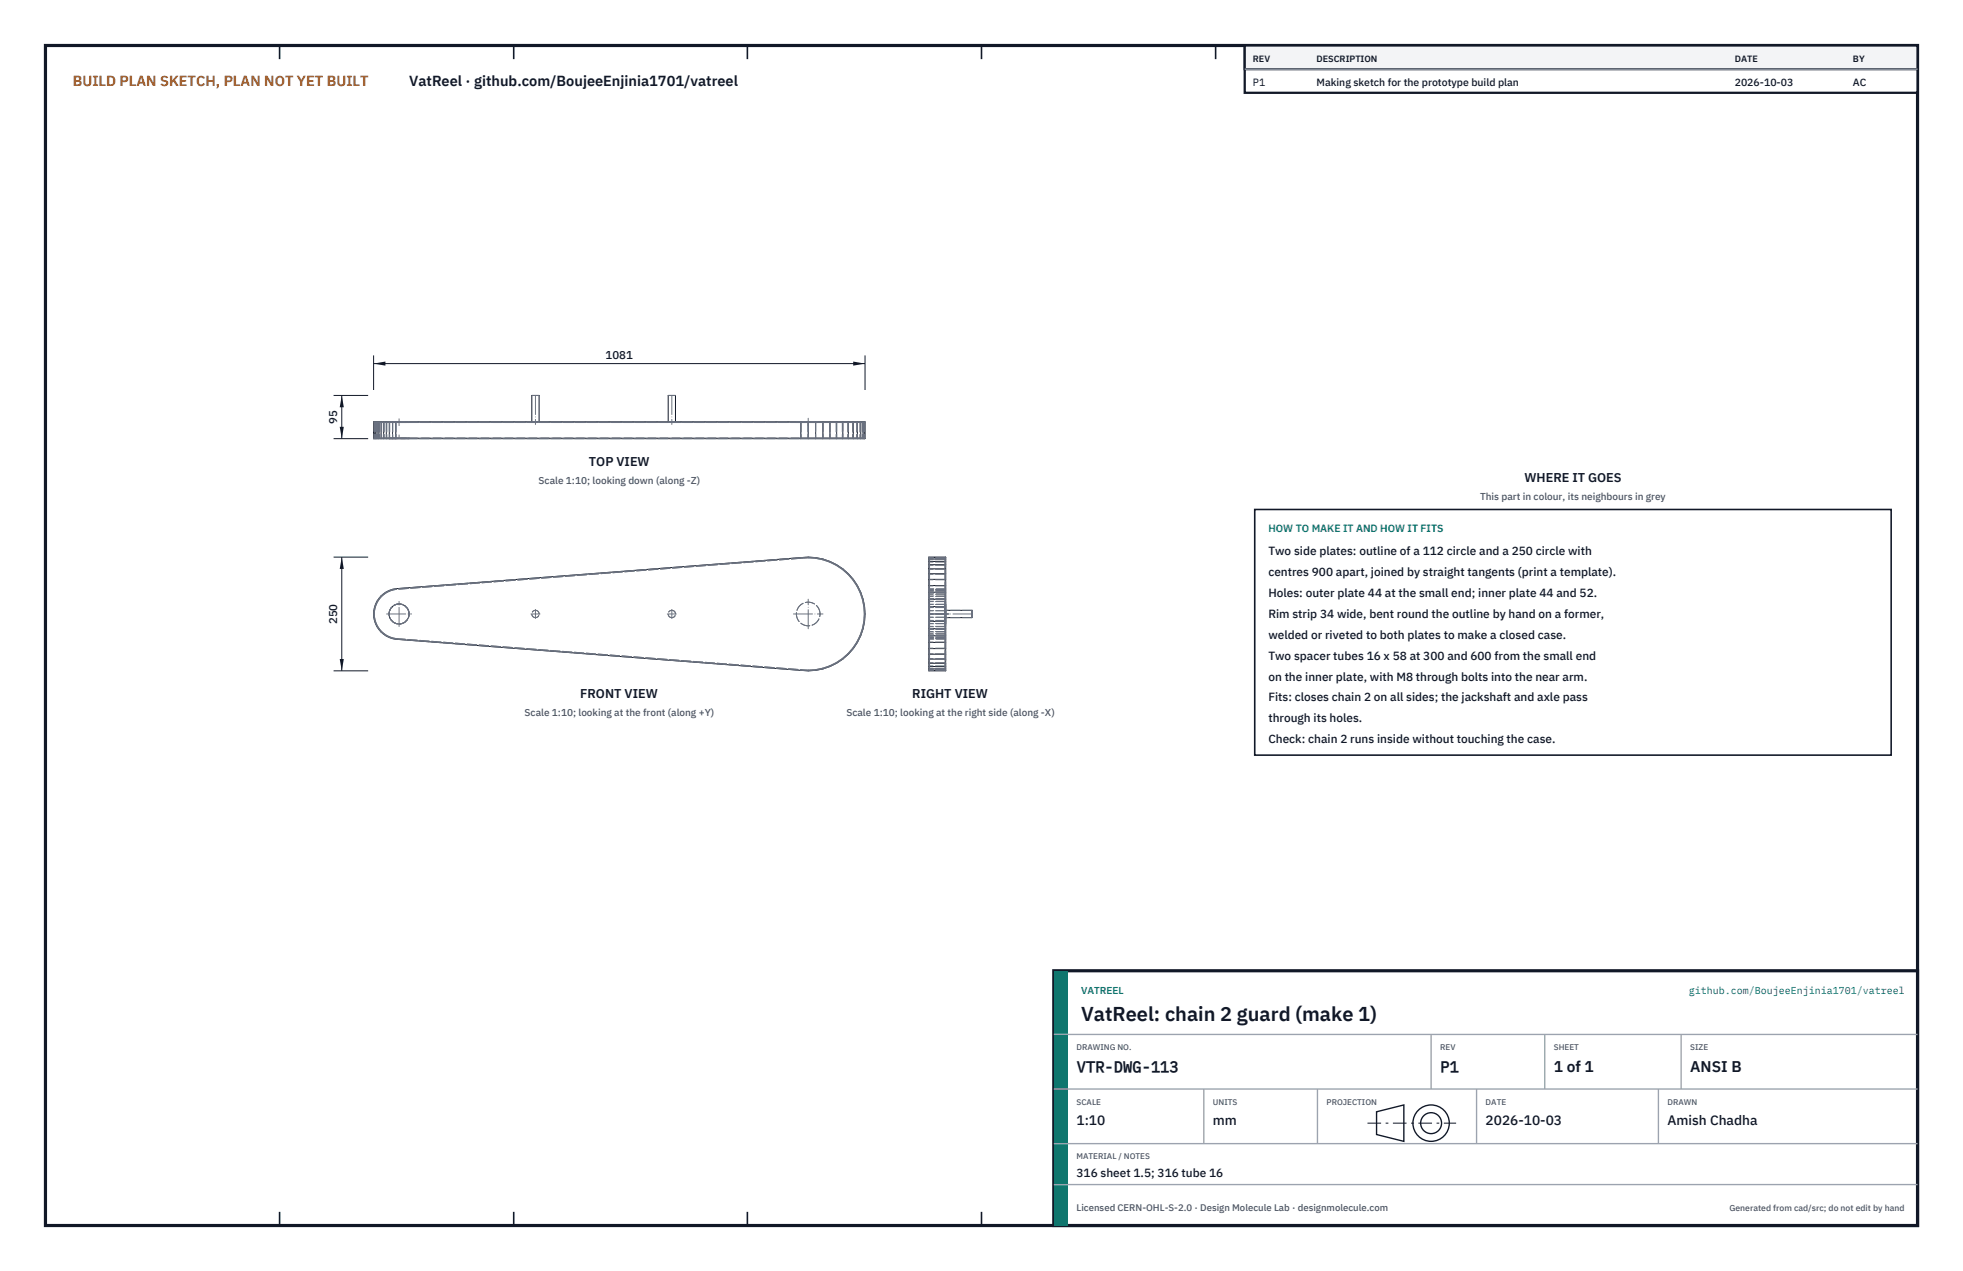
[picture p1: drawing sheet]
<svg xmlns="http://www.w3.org/2000/svg" width="432mm" height="279mm" viewBox="0 0 432 279" stroke-linecap="round" stroke-linejoin="round" font-family="sans-serif">
<path d="M10 10h411.8v259.4h-411.8z" fill="none" stroke="#111827" stroke-width=".7" stroke-linecap="butt"/>
<g fill="none" stroke="#111827" stroke-width=".35">
<path d="M61.5 10v3M113 10v3M164.4 10v3M215.9 10v3M267.4 10v3M318.9 10v3M370.3 10v3M61.5 266.4v3M113 266.4v3M164.4 266.4v3M215.9 266.4v3M267.4 266.4v3"/>
<path d="M318.9 266.4v3M370.3 266.4v3"/>
</g>
<g fill="none" stroke="#111727" stroke-width=".22">
<path d="M82.2 92.7h108.1v3.7h-108.1zM82.4 92.7v3.7M82.6 92.7v3.7M82.9 92.7v3.7M83.3 92.7v3.7M83.8 92.7v3.7M84.4 92.7v3.7M85 92.7v3.7M85.6 92.7v3.7M86.3 92.7v3.7M87.1 92.7v3.7M117 92.7v-5.8h1.6v5.8"/>
<path d="M147 92.7v-5.8h1.6v5.8M176.2 92.7v3.7M177.8 92.7v3.7M179.4 92.7v3.7M181 92.7v3.7M182.6 92.7v3.7M184 92.7v3.7M185.4 92.7v3.7M186.6 92.7v3.7M187.7 92.7v3.7M188.6 92.7v3.7M189.3 92.7v3.7"/>
<path d="M189.9 92.7v3.7M190.2 92.7v3.7M83.8 131a5.6 5.6 0 0 1 3.3-1.6l89.1-6.8a12.5 12.5 0 0 1 14.1 12.4 12.5 12.5 0 0 1-14.1 12.4l-89.1-6.9a5.6 5.6 0 0 1-4.6-3.7 5.6 5.6 0 0 1 1.3-5.8zM204.3 122.5h3.7v25h-3.7zM204.3 122.6h3.7M204.3 122.9h3.7M204.3 123.4h3.7M204.3 124.1h3.7M204.3 125.1h3.7M204.3 126.1h3.7M204.3 127.4h3.7M204.3 128.7h3.7"/>
<path d="M204.3 139.8h3.7M204.3 130.2h3.7M204.3 138.2h3.7M204.3 131.7h3.7M204.3 136.6h3.7M204.3 133.3h3.7M204.3 135h3.7M208 134.2h5.8v1.6h-5.8M204.3 147.4h3.7M204.3 147h3.7M204.3 146.5h3.7M204.3 145.8h3.7"/>
<path d="M204.3 144.9h3.7M204.3 143.8h3.7M204.3 142.6h3.7M204.3 141.2h3.7"/>
<circle cx="87.8" cy="135" r="2.2"/>
</g>
<g fill="none" stroke="#6a7180" stroke-width=".22" stroke-dasharray="2.1 .5">
<path d="M82.2 92.7h.1M82.2 96.4h.1M82.2 92.7v3.7M82.2 92.7h.2M82.2 96.4h.2M82.3 92.9h.1M82.3 96.3h.1M82.3 92.9v3.4M82.4 92.7v3.7M82.4 92.7h.2M82.4 96.4h.2M82.4 92.9h-.1"/>
<path d="M82.4 92.9h.1M82.4 96.3h-.1M82.4 96.3h.1M82.4 92.9v3.4M82.5 92.9h-.1M82.5 92.9h.3M82.5 96.3h-.1M82.5 96.3h.3M82.5 92.9v3.4M82.6 92.7h.3M82.6 96.4h.3M82.6 92.7v3.7"/>
<path d="M82.8 92.9h-.3M82.8 92.9h.3M82.8 96.3h-.3M82.8 96.3h.3M82.8 92.9v3.4M82.9 92.7h.4M82.9 96.4h.4M82.9 92.7v3.7M83.1 92.9h-.3M83.1 92.9h.4M83.1 96.3h-.3M83.1 96.3h.4"/>
<path d="M83.1 92.9v3.4M83.3 92.7h.5M83.3 96.4h.5M83.3 92.7v3.7M83.5 92.9h-.4M83.5 92.9h.4M83.5 96.3h-.4M83.5 96.3h.4M83.5 92.9v3.4M83.8 92.7h.6M83.8 96.4h.6M83.8 92.7v3.7"/>
<path d="M83.9 92.9h-.4M83.9 92.9h.6M83.9 96.3h-.4M83.9 96.3h.6M83.9 92.9v3.4M84.4 92.7h.6M84.4 96.4h.6M84.4 92.7v3.7M84.5 92.9h-.6M84.5 92.9h.6M84.5 96.3h-.6M84.5 96.3h.6"/>
<path d="M84.5 92.9v3.4M85 92.7h.6M85 96.4h.6M85 92.7v3.7M85.1 92.9h-.6M85.1 92.9h.6M85.1 96.3h-.6M85.1 96.3h.6M85.1 92.9v3.4M85.6 92.7h4.4M85.6 96.4h4.4M85.6 92.9h4.4"/>
<path d="M85.6 96.3h4.4M85.6 92.7v.2M85.6 96.3v.1M85.6 92.7h.7M85.6 96.4h.7M85.6 92.7v3.7M85.7 92.9h-.6M85.7 92.9h.7M85.7 96.3h-.6M85.7 96.3h.7M85.7 92.9v3.4M86.3 92.7h.8"/>
<path d="M86.3 96.4h.8M86.3 92.7v3.7M86.4 92.9h-.7M86.4 92.9h.7M86.4 96.3h-.7M86.4 96.3h.7M86.4 92.9v3.4M87.1 92.7h89.1M87.1 96.4h89.1M87.1 92.7v3.7M87.1 92.9h-.7M87.1 92.9h89.1"/>
<path d="M87.1 96.3h-.7M87.1 96.3h89.1M87.1 92.9v3.4M90 92.7h-4.4M90 96.4h-4.4M90 92.9h-4.4M90 92.7v.2M90 96.3v.1M90 96.3h-4.4M117 92.7h1.6M117 86.9h1.6M118.6 92.7h-1.6"/>
<path d="M147 92.7h1.6M147 86.9h1.6M148.6 92.7h-1.6M175.2 92.7h5.2M175.2 92.9h5.2M175.2 92.7v.2M176.2 92.7h1.6M176.2 96.4h1.6M176.2 92.7v3.7M176.2 92.9h-89.1M176.2 92.9h1.6M176.2 96.3h-89.1"/>
<path d="M176.2 96.3h1.6M176.2 92.9v3.4M177.8 92.7h1.6M177.8 96.4h1.6M177.8 92.7v3.7M177.8 92.9h-1.6M177.8 92.9h1.6M177.8 96.3h-1.6M177.8 96.3h1.6M177.8 92.9v3.4M179.4 92.9h-1.6M179.4 92.9h1.6"/>
<path d="M179.4 96.3h-1.6M179.4 96.3h1.6M179.4 92.9v3.4M179.4 92.7h1.6M179.4 96.4h1.6M179.4 92.7v3.7M180.4 92.7h-5.2M180.4 92.9h-5.2M180.4 92.7v.2M181 92.9h-1.6M181 92.9h1.5M181 96.3h-1.6"/>
<path d="M181 96.3h1.5M181 92.9v3.4M181 92.7h1.6M181 96.4h1.6M181 92.7v3.7M182.5 92.9h-1.5M182.5 92.9h1.5M182.5 96.3h-1.5M182.5 96.3h1.5M182.5 92.9v3.4M182.6 92.7h1.4M182.6 96.4h1.4"/>
<path d="M182.6 92.7v3.7M184 92.9h-1.5M184 92.9h1.3M184 96.3h-1.5M184 96.3h1.3M184 92.9v3.4M184 92.7h1.4M184 96.4h1.4M184 92.7v3.7M185.3 92.9h-1.3M185.3 92.9h1.2M185.3 96.3h-1.3"/>
<path d="M185.3 96.3h1.2M185.3 92.9v3.4M185.4 92.7h1.2M185.4 96.4h1.2M185.4 92.7v3.7M186.5 92.9h-1.2M186.5 92.9h1.1M186.5 96.3h-1.2M186.5 96.3h1.1M186.5 92.9v3.4M186.6 92.7h1.1M186.6 96.4h1.1"/>
<path d="M186.6 92.7v3.7M187.6 92.9h-1.1M187.6 92.9h.9M187.6 96.3h-1.1M187.6 96.3h.9M187.6 92.9v3.4M187.7 92.7h.9M187.7 96.4h.9M187.7 92.7v3.7M188.5 92.9h-.9M188.5 92.9h.7M188.5 96.3h-.9"/>
<path d="M188.5 96.3h.7M188.5 92.9v3.4M188.6 92.7h.7M188.6 96.4h.7M188.6 92.7v3.7M189.2 92.9h-.7M189.2 92.9h.5M189.2 96.3h-.7M189.2 96.3h.5M189.2 92.9v3.4M189.3 92.7h.6M189.3 96.4h.6"/>
<path d="M189.3 92.7v3.7M189.7 92.9h-.5M189.7 92.9h.3M189.7 96.3h-.5M189.7 96.3h.3M189.7 92.9v3.4M189.9 92.7h.3M189.9 96.4h.3M189.9 92.7v3.7M190 92.9h-.3M190 92.9h.1M190 96.3h-.3"/>
<path d="M190 96.3h.1M190 92.9v3.4M190.1 92.9h-.1M190.1 96.3h-.1M190.1 92.9v3.4M190.2 92.7h.1M190.2 96.4h.1M190.2 92.7v3.7M82.2 135v.7M82.2 134.2v.8M82.2 135.7l.2 .7M82.3 135l.1 .7"/>
<path d="M82.4 133.5l-.2 .7M82.4 136.4l.2 .7M82.4 134.3l-.1 .7M82.4 135.7l.1 .7M82.5 133.6l-.1 .7M82.5 136.4l.3 .7M82.6 132.8l-.2 .7M82.6 137.1l.3 .7M82.8 132.9l-.3 .7M82.8 137.1l.3 .6M82.9 132.2l-.3 .6M82.9 137.8l.4 .6"/>
<path d="M83.1 132.2l-.3 .7M83.1 137.7l.4 .6M83.3 131.6l-.4 .6M83.3 138.4l.5 .5M83.5 131.7l-.4 .5M83.5 138.3l.4 .5M83.8 131l-.5 .6M83.8 138.9l.6 .5M83.9 131.1l-.4 .6M83.9 138.8l.6 .5M84.4 130.5l-.6 .5M84.4 139.4l.6 .4"/>
<path d="M84.5 130.6l-.6 .5M84.5 139.3l.6 .4M85 130.1l-.6 .4M85 139.8l.6 .3M85.1 130.2l-.6 .4M85.1 139.7l.6 .3M85.6 129.8l-.6 .3M85.7 129.9l-.6 .3M86.3 129.6l-.7 .2M86.4 129.7l-.7 .2M87.1 129.4l-.8 .2M87.1 129.6l-.7 .1"/>
<path d="M176.2 122.6l-89.1 6.8M176.2 122.7l-89.1 6.9M177.8 122.5l-1.6 .1M177.8 122.6l-1.6 .1M179.4 122.7l-1.6-.1M179.4 122.6l-1.6-.1M181 123l-1.6-.3M181 122.9l-1.6-.3M182.5 123.6l-1.5-.6M182.6 123.4l-1.6-.5M184 124.3l-1.5-.7M184 124.1l-1.4-.7"/>
<path d="M185.3 125.2l-1.3-.9M185.4 125.1l-1.4-1M186.5 126.2l-1.2-1M186.6 126.1l-1.2-1M187.6 127.5l-1.1-1.3M187.7 127.4l-1.1-1.3M188.5 128.8l-.9-1.3M188.6 128.7l-.9-1.3M189.2 130.2l-.7-1.4M189.2 139.7l.5-1.5M189.3 130.2l-.7-1.5M189.3 139.8l.6-1.6"/>
<path d="M189.7 131.8l-.5-1.6M189.7 138.2l.3-1.6M189.9 131.7l-.6-1.5M189.9 138.2l.3-1.6M190 133.4l-.3-1.6M190 136.6l.1-1.6M190.1 135l-.1-1.6M190.2 133.3l-.3-1.6M190.2 136.6l.1-1.6M190.3 135l-.1-1.7M204.3 135v.7M204.3 134.2v.8"/>
<path d="M204.3 135.7v.7M204.3 133.5v.7M204.3 136.4v.7M204.3 132.8v.7M204.3 137.1v.7M204.3 132.2v.6M204.3 137.8v.6M204.3 131.6v.6M204.3 138.4v.5M204.3 131v.6M204.3 138.9v.5M204.3 130.5v.5"/>
<path d="M204.3 139.4v.4M204.3 130.1v.4M204.3 139.8v.3M204.3 129.8v.3M204.3 129.6v.2M204.3 129.4v.2M204.3 122.6v6.8M204.3 122.5v.1M204.3 135v-2.2M204.3 132.8v4.4M204.3 137.2v-2.2M204.5 135v-2.2"/>
<path d="M204.5 132.8v4.4M204.5 137.2v-2.2M204.5 135v.7M204.5 134.3v.7M204.5 135.7v.7M204.5 133.6v.7M204.5 136.4v.7M204.5 132.9v.7M204.5 137.1v.6M204.5 132.2v.7M204.5 137.7v.6M204.5 131.7v.5"/>
<path d="M204.5 138.3v.5M204.5 131.1v.6M204.5 138.8v.5M204.5 130.6v.5M204.5 139.3v.4M204.5 130.2v.4M204.5 139.7v.3M204.5 129.9v.3M204.5 129.7v.2M204.5 129.6v.1M204.5 122.7v6.9M204.5 122.6v.1"/>
<path d="M204.5 122.7v-.1M204.5 123v-.3M204.5 123.6v-.6M204.5 124.3v-.7M204.5 125.2v-.9M204.5 126.2v-1M204.5 127.5v-1.3M204.5 128.8v-1.3M204.5 130.2v-1.4M204.5 139.7v-1.5M204.5 131.8v-1.6M204.5 138.2v-1.6"/>
<path d="M204.5 133.4v-1.6M204.5 136.6v-1.6M204.5 135v-1.6M204.5 132.8h-.2M204.5 137.2h-.2M207.9 135v-2.2M207.9 132.8v4.4M207.9 137.2v-2.2M207.9 135v-2.6M207.9 132.4v5.2M207.9 137.6v-2.6M207.9 135v.7"/>
<path d="M207.9 134.3v.7M207.9 135.7v.7M207.9 133.6v.7M207.9 136.4v.7M207.9 132.9v.7M207.9 137.1v.6M207.9 132.2v.7M207.9 137.7v.6M207.9 131.7v.5M207.9 138.3v.5M207.9 131.1v.6M207.9 138.8v.5"/>
<path d="M207.9 130.6v.5M207.9 139.3v.4M207.9 130.2v.4M207.9 139.7v.3M207.9 129.9v.3M207.9 129.7v.2M207.9 129.6v.1M207.9 122.7v6.9M207.9 122.6v.1M207.9 122.7v-.1M207.9 123v-.3M207.9 123.6v-.6"/>
<path d="M207.9 124.3v-.7M207.9 125.2v-.9M207.9 126.2v-1M207.9 127.5v-1.3M207.9 128.8v-1.3M207.9 130.2v-1.4M207.9 139.7v-1.5M207.9 131.8v-1.6M207.9 138.2v-1.6M207.9 133.4v-1.6M207.9 136.6v-1.6M207.9 135v-1.6"/>
<path d="M207.9 135h-3.4M207.9 135.7h-3.4M207.9 134.3h-3.4M207.9 136.4h-3.4M207.9 133.6h-3.4M207.9 137.1h-3.4M207.9 132.9h-3.4M207.9 137.7h-3.4M207.9 132.2h-3.4M207.9 138.3h-3.4M207.9 131.7h-3.4M207.9 138.8h-3.4"/>
<path d="M207.9 131.1h-3.4M207.9 139.3h-3.4M207.9 130.6h-3.4M207.9 139.7h-3.4M207.9 130.2h-3.4M207.9 129.9h-3.4M207.9 129.7h-3.4M207.9 129.6h-3.4M207.9 122.7h-3.4M207.9 122.6h-3.4M207.9 123h-3.4M207.9 123.6h-3.4"/>
<path d="M207.9 124.3h-3.4M207.9 125.2h-3.4M207.9 126.2h-3.4M207.9 127.5h-3.4M207.9 128.8h-3.4M207.9 138.2h-3.4M207.9 131.8h-3.4M207.9 136.6h-3.4M207.9 133.4h-3.4M208 135h-3.7M208 135.7h-3.7M208 135v.7"/>
<path d="M208 134.2h-3.7M208 134.2v.8M208 136.4h-3.7M208 135.7v.7M208 133.5v.7M208 136.4v.7M208 132.8v.7M208 137.1v.7M208 132.2v.6M208 137.8v.6M208 131.6v.6M208 138.4v.5"/>
<path d="M208 131v.6M208 138.9v.5M208 130.5v.5M208 139.4v.4M208 130.1v.4M208 139.8v.3M208 129.8v.3M208 129.6v.2M208 129.4v.2M208 122.6v6.8M208 122.5v.1M208 135v-2.2"/>
<path d="M208 132.8v4.4M208 137.2v-2.2M208 135v-.8M208 134.2v1.6M208 135.8v-.8M208 135v-2.6M208 132.4v5.2M208 137.6v-2.6M208 133.5h-3.7M208 137.1h-3.7M208 132.8h-3.7M208 137.8h-3.7"/>
<path d="M208 132.2h-3.7M208 138.4h-3.7M208 131.6h-3.7M208 138.9h-3.7M208 131h-3.7M208 139.4h-3.7M208 130.5h-3.7M208 139.8h-3.7M208 130.1h-3.7M208 129.8h-3.7M208 129.6h-3.7M208 129.4h-3.7"/>
<path d="M208 122.6h-3.7M208 132.8h-.1M208 137.2h-.1M208 132.4h-.1M208 137.6h-.1M213.8 135v-.8M213.8 134.2v1.6M213.8 135.8v-.8M213.8 134.2h-5.8M213.8 135.8h-5.8M85.6 140.1l.7 .3M85.7 140l.7 .2"/>
<path d="M86.3 140.4l.8 .1M86.4 140.2l.7 .2M87.1 140.5l89.1 6.9M87.1 140.4l89.1 6.8M176.2 147.4l1.6 .1M176.2 147.2l1.6 .1M177.8 147.5l1.6-.1M177.8 147.3l1.6-.1M179.4 147.2l1.6-.3M179.4 147.4l1.6-.4M181 146.9l1.5-.5M181 147l1.6-.5"/>
<path d="M182.5 146.4l1.5-.7M182.6 146.5l1.4-.7M184 145.7l1.3-.9M184 145.8l1.4-.9M185.3 144.8l1.2-1.1M185.4 144.9l1.2-1.1M186.5 143.7l1.1-1.2M186.6 143.8l1.1-1.2M187.6 142.5l.9-1.4M187.7 142.6l.9-1.4M188.5 141.1l.7-1.4M188.6 141.2l.7-1.4"/>
<path d="M204.3 140.1v.3M204.3 140.4v.1M204.3 140.5v6.9M204.3 147.4v.1M204.5 140v.2M204.5 140.2v.2M204.5 140.4v6.8M204.5 147.2v.1M204.5 147.3v-.1M204.5 147.2v-.3M204.5 146.9v-.5M204.5 146.4v-.7"/>
<path d="M204.5 145.7v-.9M204.5 144.8v-1.1M204.5 143.7v-1.2M204.5 142.5v-1.4M204.5 141.1v-1.4M207.9 140v.2M207.9 140.2v.2M207.9 140.4v6.8M207.9 147.2v.1M207.9 147.3v-.1M207.9 147.2v-.3M207.9 146.9v-.5"/>
<path d="M207.9 146.4v-.7M207.9 145.7v-.9M207.9 144.8v-1.1M207.9 143.7v-1.2M207.9 142.5v-1.4M207.9 141.1v-1.4M207.9 140h-3.4M207.9 140.2h-3.4M207.9 140.4h-3.4M207.9 147.2h-3.4M207.9 147.3h-3.4M207.9 146.9h-3.4"/>
<path d="M207.9 146.4h-3.4M207.9 145.7h-3.4M207.9 144.8h-3.4M207.9 143.7h-3.4M207.9 142.5h-3.4M207.9 141.1h-3.4M208 140.1v.3M208 140.4v.1M208 140.5v6.9M208 147.4v.1M208 140.1h-3.7M208 140.4h-3.7"/>
<path d="M208 140.5h-3.7M208 147.4h-3.7"/>
<circle cx="87.8" cy="135" r="2.2"/>
<circle cx="117.8" cy="135" r=".81"/>
<circle cx="147.8" cy="135" r=".81"/>
<circle cx="177.8" cy="135" r="2.6"/>
</g>
<g fill="none" stroke="#6a7180" stroke-width=".22" stroke-dasharray="4.2 .5 0 .5">
<path d="M87.8 95.6v.8M87.8 92.1v1.4M117.8 86.9v6.4M147.8 86.9v6.4M177.8 91.9v1.8M85 135h5.5M87.8 137.7v-5.5M116.8 135h2M117.8 136v-2M146.8 135h2M147.8 136v-2M174.5 135h6.5"/>
<path d="M177.8 138.2v-6.5M205.1 135h-.8M208.7 135h-1.5M208.8 135h-1.7M213.8 135h-6.4"/>
</g>
<path d="M82.2 78.1v7.6M82.2 79.9h108.1M190.3 78.1v7.6" fill="none" stroke="#111827" stroke-width=".22"/>
<path d="M82.2 79.9l2.6-.4v.9zM187.7 79.5v.9l2.6-.5z" fill="#111827"/>
<path d="M73.4 86.9h7.6M73.4 96.4h7.6M75.2 86.9v9.5" fill="none" stroke="#111827" stroke-width=".22"/>
<path d="M75.2 86.9l-.5 2.6h.9zM74.7 93.8h.9l-.4 2.6z" fill="#111827"/>
<path d="M73.4 122.5h7.6M75.2 122.5v25M73.4 147.5h7.6" fill="none" stroke="#111827" stroke-width=".22"/>
<path d="M75.2 122.5l-.5 2.6h.9zM74.7 144.9h.9l-.4 2.6z" fill="#111827"/>
<path d="M276 112h140v54h-140z" fill="#fff" stroke="#111827" stroke-width=".35"/>
<path d="M273.8 10h148v10.4h-148z" fill="#fff" stroke="#111827" stroke-width=".5"/>
<path d="M273.8 10h148v5.2h-148z" fill="#f3f4f6" stroke="#111827" stroke-width=".5"/>
<path d="M273.8 15.2h148" fill="none" stroke="#9ca3af" stroke-width=".3"/>
<path d="M231.8 213.4h190v56h-190z" fill="#fff" stroke="#111827" stroke-width=".7" stroke-linecap="butt"/>
<path d="M231.8 213.4h3v56h-3z" fill="#0f766e"/>
<path d="M231.8 227.4h190M231.8 239.4h190M264.8 239.4v12M289.8 239.4v12M314.8 227.4v12M324.8 239.4v12M339.8 227.4v12M364.8 239.4v12M369.8 227.4v12M231.8 251.4h190M231.8 260.4h190" fill="none" stroke="#9ca3af" stroke-width=".3"/>
<g fill="none" stroke="#111827" stroke-width=".3">
<path d="M302.8 244.4l6-1.5v8l-6-1.5z"/>
<circle cx="314.8" cy="246.9" r="4"/>
<circle cx="314.8" cy="246.9" r="2.3"/>
</g>
<path d="M300.8 246.9h19.5" fill="none" stroke="#111827" stroke-width=".22" stroke-dasharray="3 1 .6 1" stroke-linecap="butt"/>
<text font-size="4.4" fill="#111827" x="237.8" y="224.4">VatReel: chain 2 guard (make 1)</text>
<g font-size="3.4" fill="#111827">
<text x="236.8" y="235.6">VTR-DWG-113</text>
<text x="316.8" y="235.6">P1</text>
<text x="341.8" y="235.6">1 of 1</text>
<text x="371.8" y="235.6">ANSI B</text>
</g>
<text font-size="3.2" fill="#b45309" x="16" y="19">BUILD PLAN SKETCH, PLAN NOT YET BUILT</text>
<text font-size="3.2" fill="#111827" x="90" y="19">VatReel · github.com/BoujeeEnjinia1701/vatreel</text>
<g font-size="3" fill="#111827">
<text x="236.8" y="247.2">1:10</text>
<text x="266.8" y="247.2">mm</text>
<text x="326.8" y="247.2">2026-10-03</text>
<text x="366.8" y="247.2">Amish Chadha</text>
</g>
<g font-size="2.8" fill="#111827">
<text x="129.5" y="102.5">TOP VIEW</text>
<text x="335.3" y="106">WHERE IT GOES</text>
<text x="127.6" y="153.5">FRONT VIEW</text>
<text x="200.7" y="153.5">RIGHT VIEW</text>
</g>
<g font-size="2.6" fill="#111827">
<text x="279" y="122">Two side plates: outline of a 112 circle and a 250 circle with</text>
<text x="279" y="126.6">centres 900 apart, joined by straight tangents (print a template).</text>
<text x="279" y="131.2">Holes: outer plate 44 at the small end; inner plate 44 and 52.</text>
<text x="279" y="135.8">Rim strip 34 wide, bent round the outline by hand on a former,</text>
<text x="279" y="140.4">welded or riveted to both plates to make a closed case.</text>
<text x="279" y="145">Two spacer tubes 16 x 58 at 300 and 600 from the small end</text>
<text x="279" y="149.6">on the inner plate, with M8 through bolts into the near arm.</text>
<text x="279" y="154.2">Fits: closes chain 2 on all sides; the jackshaft and axle pass</text>
<text x="279" y="158.8">through its holes.</text>
<text x="279" y="163.4">Check: chain 2 runs inside without touching the case.</text>
<text x="236.8" y="258.8">316 sheet 1.5; 316 tube 16</text>
</g>
<g font-size="2.5" fill="#111827">
<text x="133.2" y="78.9">1081</text>
<text x="74.2" y="93.2" transform="rotate(-90 74.2 93.2)">95</text>
<text x="74.2" y="137.2" transform="rotate(-90 74.2 137.2)">250</text>
</g>
<g font-size="2.3" fill="#111827">
<text x="275.6" y="18.8">P1</text>
<text x="289.6" y="18.8">Making sketch for the prototype build plan</text>
<text x="381.6" y="18.8">2026-10-03</text>
<text x="407.6" y="18.8">AC</text>
</g>
<text font-size="2.3" fill="#0f766e" x="279" y="117">HOW TO MAKE IT AND HOW IT FITS</text>
<g font-size="2.2" fill="#4b5563">
<text x="118.5" y="106.4">Scale 1:10; looking down (along -Z)</text>
<text x="325.6" y="110">This part in colour, its neighbours in grey</text>
<text x="115.4" y="157.5">Scale 1:10; looking at the front (along +Y)</text>
<text x="186.2" y="157.5">Scale 1:10; looking at the right side (along -X)</text>
</g>
<g font-size="2.2" fill="#0f766e">
<text x="237.8" y="218.4">VATREEL</text>
<text x="371.5" y="218.4">github.com/BoujeeEnjinia1701/vatreel</text>
</g>
<text font-size="2.1" fill="#4b5563" x="236.8" y="266.2">Licensed CERN-OHL-S-2.0 · Design Molecule Lab · designmolecule.com</text>
<g font-size="2" fill="#111827">
<text x="275.6" y="13.6">REV</text>
<text x="289.6" y="13.6">DESCRIPTION</text>
<text x="381.6" y="13.6">DATE</text>
<text x="407.6" y="13.6">BY</text>
</g>
<text font-size="1.9" fill="#4b5563" x="380.4" y="266.2">Generated from cad/src; do not edit by hand</text>
<g font-size="1.8" fill="#4b5563">
<text x="236.8" y="230.8">DRAWING NO.</text>
<text x="316.8" y="230.8">REV</text>
<text x="341.8" y="230.8">SHEET</text>
<text x="371.8" y="230.8">SIZE</text>
<text x="236.8" y="242.8">SCALE</text>
<text x="266.8" y="242.8">UNITS</text>
<text x="291.8" y="242.8">PROJECTION</text>
<text x="326.8" y="242.8">DATE</text>
<text x="366.8" y="242.8">DRAWN</text>
<text x="236.8" y="254.8">MATERIAL / NOTES</text>
</g>
</svg>
